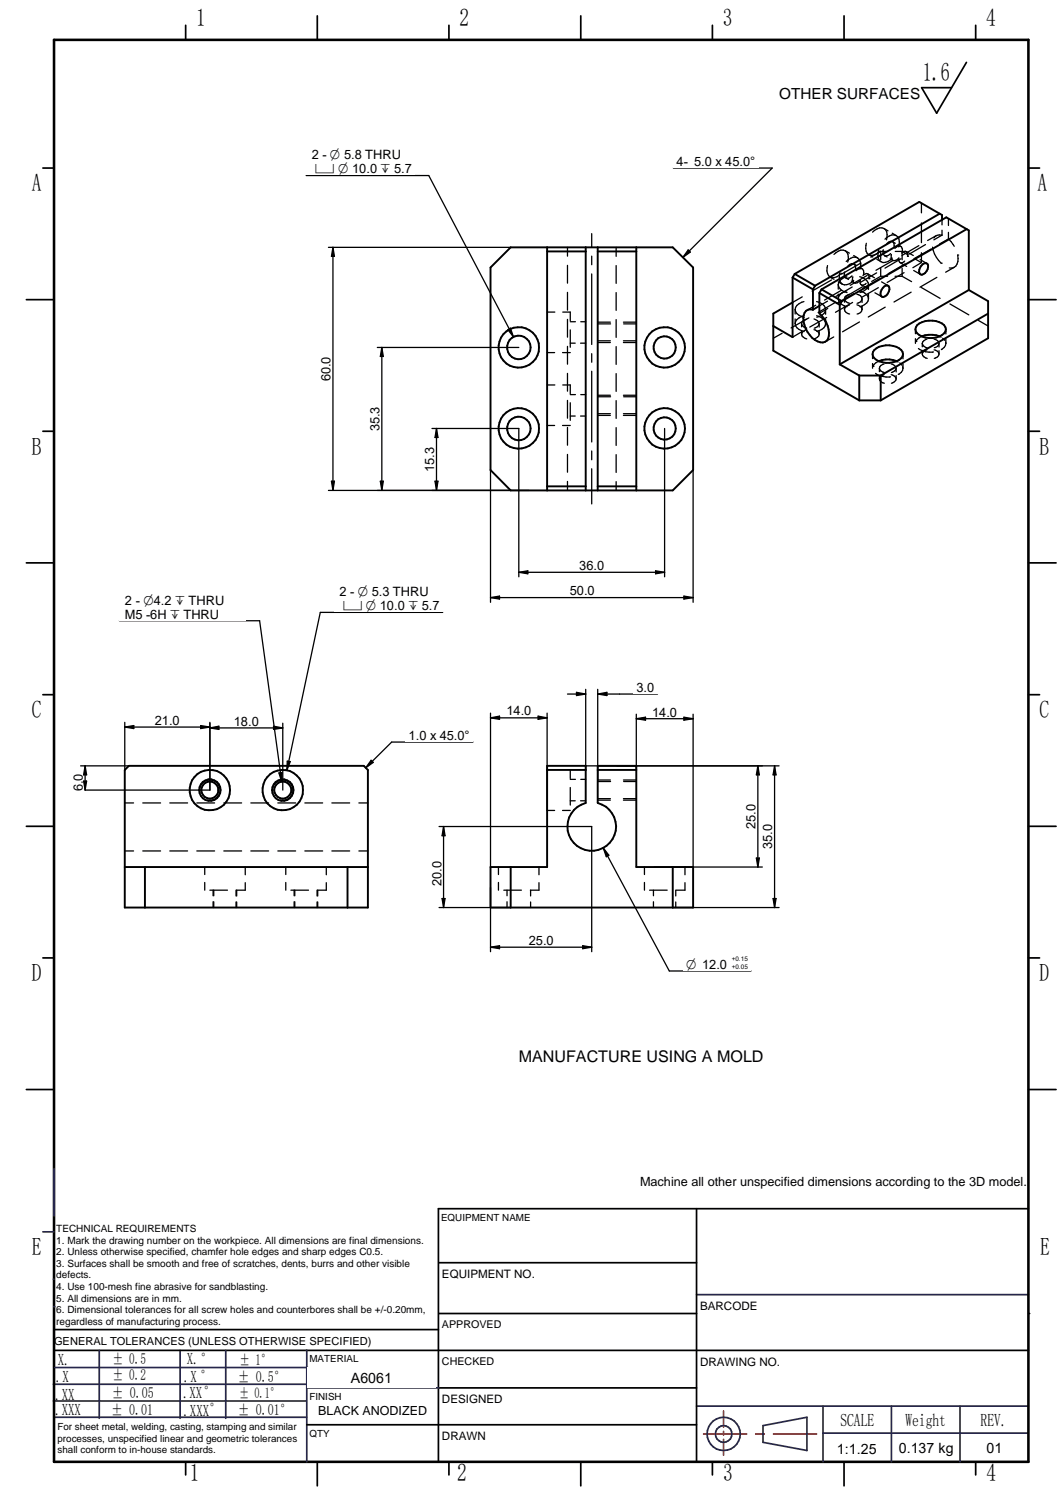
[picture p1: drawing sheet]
<svg xmlns="http://www.w3.org/2000/svg" width="210mm" height="297mm" viewBox="0 0 210 297" stroke-linecap="round" stroke-linejoin="round" font-family="sans-serif">
<g fill="none" stroke="#26264c" stroke-width=".34">
<path d="M8.5 243.3h2.2M10.5 252.6h.2M137.5 255.7h65.6M10.5 276.7h50M10.5 273.4h50M10.8 279.9h49.8M10.8 270.1h50M35.6 266.7v13.4M60.6 266.7v22M60.7 274.1h26M137.5 277.7h65.6M162.5 277.7v11"/>
<path d="M176 277.7v11M189.6 277.7v11M150.7 281.6l8.6-1.7v6.6l-8.6-1.6zM162.5 283h40.5"/>
</g>
<g fill="none" stroke="#000" stroke-width=".34">
<path d="M36.7 5v2.9M88.6 5v2.9M140.7 5v2.9M192.7 5v2.9M8.5 33.2h2.2M203.1 33.2h2.2M5.2 59.2h5.5M203.1 59.2h5.4M8.5 85.2h2.2M203.1 85.2h2.2M5.2 111.2h5.5M203.1 111.2h5.4"/>
<path d="M8.5 137.2h2.2M203.1 137.2h2.2M5.2 163.2h5.5M203.1 163.2h5.4M8.5 189.2h2.2M203.1 189.2h2.2M5.2 215.2h5.5M203.1 215.2h5.4M86.6 238.7v50M10.7 266.7h192.4M10.7 262.6h75.9M86.7 274.1h50.8"/>
<path d="M36.7 288.7v2.6M62.7 288.7v4.8M88.6 288.7v2.6M114.7 288.7v4.8M140.7 288.7v2.6M166.7 288.7v4.8M192.7 288.7v2.6"/>
</g>
<path d="M10.7 7.9h192.4v280.8h-192.4z" fill="none" stroke="#000" stroke-width=".51"/>
<path d="M142.9 278.7v3.2M138.9 283.2h8.5M142.9 282.7v.7M142.9 284.3v3.1M149.2 283.2h1.7M152.7 283.2h8.5" fill="none" stroke="#f00" stroke-width=".34"/>
<circle cx="10.6" cy="258.1" r=".17" fill="#26264c"/>
<g fill="none" stroke="#26264c" stroke-width=".34">
<path d="M10.7 230.8v9.4M19.6 266.7v13.4M44.6 266.7v13.4M60.5 266.7h.1"/>
<circle cx="142.9" cy="283.2" r="3.3"/>
<circle cx="142.9" cy="283.2" r="1.63"/>
</g>
<path d="M190.8 12.3l-5.8 10.1-3-5.1h5.9M86.6 238.7h116.5M86.7 259.4h50.8M86.7 249.4h50.8M86.6 281.4h50.9" fill="none" stroke="#000" stroke-width=".34"/>
<circle cx="203.1" cy="259.4" r=".17" fill="#000"/>
<g fill="#fff">
<path d="M137.9 271.4h64.4v6.1h-64.4z"/>
<path d="M189.9 283.9h13v4h-13z"/>
<path d="M86.9 254.9h50.2v4h-50.2z"/>
<path d="M60.7 270h25.3v4h-25.3z"/>
<path d="M87 244.3h50v4h-50z"/>
<path d="M60.8 277.1h25.2v4h-25.2z"/>
<path d="M176.4 284.1h13v4h-13z"/>
<path d="M162.7 284.1h13v4h-13z"/>
<path d="M137.9 260.4h64.5v6h-64.5z"/>
</g>
<path d="M62.7 3.1v4.8M114.7 3.1v4.8M166.7 3.1v4.8M137.5 238.7v50M60.6 281.4h26" fill="none" stroke="#000" stroke-width=".34"/>
<path d="M101.6 283.2h25.3v4h-25.3z" fill="#fff"/>
<g fill="none" stroke="#000" stroke-width=".38">
<path d="M96.9 52.8l3.9-3.9h32l4.1 3.9v40l-4.1 4.1h-32l-3.9-4.1zM108 48.9v47.2M108 49.7h7.7M115.7 48.9v48M118 48.9v47.2M118 49.7h7.6M125.6 48.9v48M156.5 59.7l-3.8 2.2v7.4l17 9.8M156.5 54.8l4 2.3M156.5 54.8v11.8l-3.8-2.2M156.9 54.1l4.1 2.3M156.9 54.1l-.4 .7"/>
<path d="M160.5 57.1v4.1M161 56.4l-.5 .7M161.8 57.9l4 2.3M161.8 57.9v4a5 5 0 0 1 1.7 4.9 1.4 1.4 0 0 1-2 .6 5.2 5.2 0 0 1-2.8-5.2 1.33 1.33 0 0 1 1.8-1M162.2 57.1l4 2.4M162.2 57.1l-.4 .8M166.2 59.5l-.4 .7M174.6 56.6l.7-.2a1.22 1.22 0 0 1-.3 1.9l-.6 .4-.3-.1a1.46 1.46 0 0 1 .5-2zM181.9 52.5a.81 .81 0 0 1 1.2-.4 1.62 1.62 0 0 1-1.1 2.2l-.3-.1a1.19 1.19 0 0 1 .2-1.7zM185.5 42.2l-4-2.3-24.6 14.2M185.5 42.2l.5 .3v.9M185.5 42.2l-24.5 14.2"/>
<path d="M190.9 45.3l-4-2.4-24.7 14.2M190.9 45.3l-24.7 14.2M190.9 45.3l.4 .2v11.8M191.3 57.3l3.8 2.2v7.3l-21.2 12.3M191.3 57.3l-25.5 14.7M161.8 60.4l-1.3 .8M165.8 72l3.9 2.2M165.8 60.2v11.8M169.7 74.2v4.9M169.7 79.1h4.2M169.7 74.2h4.2M172.6 69.1a4 4 0 0 1 5.6 .4 1.76 1.76 0 0 1-1.8 2 3.9 3.9 0 0 1-4-1.1v-.9z"/>
<path d="M173.9 74.2v4.9M177.1 71.3a4.6 4.6 0 0 0-3.6 0M181.1 64.2a4.4 4.4 0 0 1 5.3 0 1.19 1.19 0 0 1-.4 2 4.3 4.3 0 0 1-4.9-.4 1.12 1.12 0 0 1 0-1.6zM185.5 66.4a5.3 5.3 0 0 0-3.5 0M195.1 61.9l-21.2 12.3M108 96.1v.8M108 96.1h7.7M118 96.1v.8M118 96.1h7.6M25.4 151.3h46.4l.8 .8v27.1h-48v-27.1zM108 151.3h7.7v7.3a4.8 4.8 0 0 0-2.8 7.4 4.8 4.8 0 0 0 7.9 0 4.8 4.8 0 0 0-2.8-7.4v-7.3h7.6v19.9h11.3v8h-40v-8h11.1zM108 152.1h7.7"/>
<path d="M118 152.1h7.6M24.6 171.2h48M28.6 171.2v8M68.6 171.2v8M100.8 171.2v8M132.8 171.2v8"/>
<circle cx="102.4" cy="68.6" r="4"/>
<circle cx="102.4" cy="68.6" r="2.32"/>
<circle cx="131.2" cy="68.6" r="2.21"/>
<circle cx="131.3" cy="68.6" r="4"/>
<circle cx="102.4" cy="84.6" r="4"/>
<circle cx="102.4" cy="84.6" r="2.33"/>
<circle cx="131.2" cy="84.6" r="4"/>
<circle cx="131.3" cy="84.6" r="2.2"/>
<circle cx="41.4" cy="156" r="1.68"/>
<circle cx="41.4" cy="156" r="4"/>
<circle cx="41.4" cy="156" r="2.13"/>
<circle cx="55.8" cy="156" r="4"/>
<circle cx="55.8" cy="156" r="2.13"/>
<circle cx="55.8" cy="156" r="1.68"/>
</g>
<g fill="none" stroke="#000" stroke-width=".25">
<path d="M64.9 48.9h35.9M112.1 48.9v1.7M112.1 52.4v3.5M112.1 57.7v3.6M121.7 48.9v1.7M121.7 52.5v3.5M121.7 57.8v3.5M158.4 58.6l-1.9 1.1M158.8 59.6a2.16 2.16 0 0 0-1.8 1.5M161.2 59.6a2.14 2.14 0 0 1 1.8 1.5M163.4 52.5a2.08 2.08 0 0 0 .5 2.2M163.4 59.5l-1.6 .9"/>
<path d="M163.9 54.7l.8 .5M164.2 55.3l-3.8 2.2M165 59.7l-3.5 2M165.5 59a1.88 1.88 0 0 0 1.8 1.6M165.5 56.2a1.88 1.88 0 0 0 1.8 1.6M165.5 55.7l.8 .4M165.5 56.2v.9M165.5 58.1v.9M165.9 53.8a2.16 2.16 0 0 0 .4 2.3M166.2 54a2.13 2.13 0 0 1-2.3 .7M166.2 57.3l-3.4 2M166.8 59a1.13 1.13 0 0 0 1 .9"/>
<path d="M166.8 59v.7M166.8 53.7a.99 .99 0 0 0 .2 1.2M166.8 58.7v.3M166.9 49.5a1.84 1.84 0 0 1 .5 2.3M166.9 49.5a1.83 1.83 0 0 0-2.2 .7M166.9 49.5l.8 .5M167 54.9l.6 .3M167.2 57.4a2.05 2.05 0 0 0-1.7 1.6M167.2 54.7a2.05 2.05 0 0 0-1.7 1.5M167.4 52.5a.82 .82 0 0 1 .8-.4 .82 .82 0 0 1 .7 .4v.8M167.7 58.1l-.6 .3-.3 .3M168.1 55.5l.6 .3"/>
<path d="M168.2 54.5a1.03 1.03 0 0 1-1.2 .4M168.3 56.7l-3.2 1.8M168.4 59.7l-3.4 2M168.4 54.7a.99 .99 0 0 0 .3 1.1M168.6 58l-3.4 1.9M168.6 55.4a2.06 2.06 0 0 1-2.3 .7M168.6 50.5l.7 .4M168.6 52.2l.6 .3M169 53.5a.89 .89 0 0 1 1.3-.3l.2 .3v.8M169.2 58.1a1.03 1.03 0 0 1 1 .9M169.3 50.9a1.83 1.83 0 0 0-2.2 .7M169.3 50.9a1.84 1.84 0 0 1 .5 2.3"/>
<path d="M169.8 57.4a2.16 2.16 0 0 1 1.7 1.6M169.8 54.7a2.16 2.16 0 0 1 1.7 1.5M169.8 52.8l.4 .3M169.8 55.4a1.03 1.03 0 0 1-1.1 .4M169.9 55.4a.71 .71 0 0 0 .3 .9l.8-.3M170 51.9l-3.8 2.2M170.1 56.3l1.3 .7M170.2 59a1.03 1.03 0 0 1-1 .9M170.2 59v.7M170.3 56.6l-3.5 2.1M171.1 48a2.11 2.11 0 0 0 .4 2.3M171.2 54.4l-3.3 1.9"/>
<path d="M171.4 54.1l.2 .5v.4M171.4 54.1l-.3-.1-.7 .4M171.4 54.1l1.3 .8M171.5 59a1.77 1.77 0 0 1-1.3 1.5M171.5 56.2a1.88 1.88 0 0 1-1.7 1.6M171.5 56.2v.9M171.5 58.1v.9M171.5 50.3l.8 .5M171.6 55h.1M172.8 57.8l1.3 .8M173.1 53.9l-3.2 1.9M173.1 51.2l.9 .5"/>
<path d="M173.4 56.8l-3.3 2M173.5 49.4a2.03 2.03 0 0 0 .5 2.3M173.7 55.1l-3.4 1.9M173.8 49.6a1.96 1.96 0 0 1-2.3 .7M173.9 49.7h1.4M173.9 49.7v1.6M173.9 53v1.6M173.9 54.6l-1.8 1M173.9 49.7l-1.9 1.1M173.9 54.6h1.4M174.1 55.7l1.3 .7M174.4 49.3a1.19 1.19 0 0 0 .3 1.2"/>
<path d="M174.5 45.1a1.77 1.77 0 0 1 .5 2.3M174.5 45.1l.8 .5M174.5 45.1a1.84 1.84 0 0 0-2.2 .7M174.7 50.5l.5 .3M175.1 48.1a.79 .79 0 0 1 .7-.4 .79 .79 0 0 1 .7 .4v.8M175.8 51.1l.5 .3M175.9 50.1a1.15 1.15 0 0 1-1.2 .4M176 50.2a1.19 1.19 0 0 0 .3 1.2M176.2 51a1.93 1.93 0 0 1-2.2 .7M176.2 46.1l.8 .4M176.3 47.8l.5 .2M176.4 51.4l-3.4 2"/>
<path d="M176.7 49.1a.79 .79 0 0 1 .7-.5 .79 .79 0 0 1 .7 .5v.7M176.7 54.6h1.4M176.8 49.7h1.3M177 46.5a1.77 1.77 0 0 1 .5 2.3M177 46.5a1.78 1.78 0 0 0-2.2 .7M177.4 48.4l.5 .3M177.5 51a1.15 1.15 0 0 1-1.2 .4M177.5 50.9a.68 .68 0 0 0 .6 1l.5-.3M177.7 51.9l1.3 .7M177.9 51.1l-3.1 1.9M178.1 49.7v1.6M178.1 53v1.6"/>
<path d="M178.1 54.6l1.9 1M178.1 49.7l1.3 .7M178.5 53.8l-3.3 2M178.7 52.1l-3.3 2M179 49.7l-.3-.1-.6 .4M179 49.7l.2 .5v.4M179 49.7l1.3 .8M179.2 50.6h.1M179.9 57.7l-3.4 1.9M180.4 53.4l1.3 .8M180.7 51.1l1.2 .8M181.4 48.5l-3.3 2"/>
<path d="M181.7 51.3l1.3 .7M181.9 56.8l3.7 2.1M181.9 51.9l-1.6 1M181.9 40.1v1.9M181.9 44v3.9M181.9 49.9v2M182.8 48.3l-3.2 1.9M183.9 49.2l-3.4 1.9M184.1 48.8a5.2 5.2 0 0 0 1.7 3.2M184.8 46.6l-1.6 .9M185 54.8l-3.3 1.9M185.8 52h.1"/>
<path d="M186 46.4a1.44 1.44 0 0 0-1.6 .6M186 46.4l-1.6 1M186 43.4v1M186 45.5v.9M187.3 47.2l1.1 1.4M187.3 43.2v1.3M187.3 45.9v1.3M187.3 47.2l-1.8 1M188.4 52.8l-1.7 1M189.1 50.4a1.89 1.89 0 0 1-1.2 2.6l-.4-.1M189.1 50.4h.1M108 69.6h1.5"/>
<path d="M108 61.6h1.6M108 76h1.6M111.1 69.6h1.5M111.1 61.6h1.5v1.7M111.1 76h1.5v1.8M112.1 63.1v3.5M112.1 68.4v3.5M112.1 73.7v3.6M112.1 79.1v3.5M112.6 65.2v3.4M112.6 79.5v3.5M112.6 67.8h1"/>
<path d="M112.6 63.5h1M112.6 77.9h1M114.6 67.8h1.1M114.7 63.5h1M114.7 77.9h1M118 67.3h2.5M118 63.6h2.5M118 67.6h2.5M118 78.1h2.5M118 64h2.6M118 78.4h2.6M121.7 63.1v3.5"/>
<path d="M121.7 68.5v3.5M121.7 73.8v3.5M121.7 79.1v3.5M123.1 67.3h2.5M123.1 63.6h2.5M123.1 67.6h2.5M123.1 78.1h2.5M123.1 64h2.5M123.1 78.4h2.5M154.4 65.8l-1.7 1M157 63.9a1.87 1.87 0 0 0 1.8 1.6M157 61.1a1.87 1.87 0 0 0 1.8 1.6"/>
<path d="M157 61.1v.9M157 63v.9M158.2 65.6l-1.7 1M158.3 66a1.24 1.24 0 0 0 1 .9M158.3 63.9a1.13 1.13 0 0 0 1 .9M158.3 63.9v.7M158.3 65.3v.7M158.7 62.4a2.16 2.16 0 0 0-1.7 1.5M159.3 65.1a1.31 1.31 0 0 0-1 .9M159.3 63a1.14 1.14 0 0 0-1 .9M159.7 62.8l-3.5 2M160.7 65.1a1.28 1.28 0 0 1 1.1 .9"/>
<path d="M160.7 63a1.24 1.24 0 0 1 1.1 .9M161.1 60.3l-1.7 1M161.2 62.4a2.14 2.14 0 0 1 1.8 1.5M161.8 66a1.26 1.26 0 0 1-1 .9M161.8 63.9a1.14 1.14 0 0 1-1 .9M161.8 63.9v.7M161.8 65.4v.6M163 63.9a1.8 1.8 0 0 1-1.7 1.5M163 61.1a1.8 1.8 0 0 1-1.7 1.6M163 61.1v1M163 63v.9M163.2 62.7l-3.3 1.9"/>
<path d="M163.4 60.9l-1.6 1M164.6 66.5l-1.6 1M166.8 61.1a1.13 1.13 0 0 0 1 .9M166.8 60.4v.7M167.7 60.2a1.14 1.14 0 0 0-.9 .9M169.2 60.2a1.11 1.11 0 0 1 1 .9M169.7 63.6l-3.3 1.9M170.2 61.1a1.03 1.03 0 0 1-1 .9M170.2 60.5l-.4 .1M170.2 60.5v.6M172.3 69.9v.9M172.3 71.8v.9"/>
<path d="M172.4 72.3h.1M172.9 73.7a4.5 4.5 0 0 0 3 .7M173.5 71.3l-.9 .7-.2 .3M173.7 72.7a1.05 1.05 0 0 0 .9 .9M173.7 74.8a1.05 1.05 0 0 0 .9 .9M173.7 72.7v.7M173.7 74.1v.7M174.6 74a1.05 1.05 0 0 0-.9 .8M174.6 71.9a1.05 1.05 0 0 0-.9 .8M174.8 60.7l-3.3 1.9M176 74a1.17 1.17 0 0 1 1 .8M176 71.9a1.17 1.17 0 0 1 1 .8"/>
<path d="M177 74.8a1.19 1.19 0 0 1-1 .9M177 72.7a1.19 1.19 0 0 1-1 .9M177 72.7v.7M177 74.2v.6M177.1 71.3l.2 .2M177.7 71.7l.4 .4M178.2 72.4l.1 .3M178.3 72.7a1.47 1.47 0 0 1-.9 1.3M178.3 69.9v1M178.3 71.8v.9M180.8 65v.9M180.8 66.9v.9"/>
<path d="M180.8 67.4h.1M181.4 68.8a3.9 3.9 0 0 0 2.9 .7M182 66.4l-.5 .3-.7 .7M182.1 69.9a1.17 1.17 0 0 0 1 .9M182.1 67.8a1.14 1.14 0 0 0 1 .9M182.1 67.8v.7M182.1 69.2v.7M183 69.1a1.19 1.19 0 0 0-.9 .8M183 67a1.19 1.19 0 0 0-.9 .8M184.4 69.1a1.05 1.05 0 0 1 1 .8M184.4 67a1.05 1.05 0 0 1 1 .8M185.4 69.9a1.05 1.05 0 0 1-.9 .9"/>
<path d="M185.4 67.8a.95 .95 0 0 1-.9 .9M185.4 67.8v.7M185.4 69.3v.6M185.5 66.4l.3 .2M186.1 66.8l.5 .4M186.7 67.6l.1 .2M186.8 67.8a1.53 1.53 0 0 1-.9 1.2M186.8 65v1M186.8 66.9v.9M187.6 60l3.7 2.2M193.2 63.3l1.9 1.1M64.9 96.9h39.5"/>
<path d="M108 84h1.5M111.1 84h1.5M112.1 84.4v3.5M112.1 89.7v3.6M112.1 95.1v1.8M112.6 82.2h1M114.6 82.2h1.1M118 81.7h2.5M118 82h2.5M121.7 84.5v3.5M121.7 89.8v3.5M121.7 95.1v1.8"/>
<path d="M123.1 81.7h2.5M123.1 82h2.5M24.6 158.6h1.8M28.2 158.6h3.5M33.5 158.6h3.5M38.9 158.6h3.5M44.2 158.6h3.5M49.5 158.6h3.5M54.9 158.6h3.5M60.2 158.6h3.5M65.5 158.6h3.5M70.9 158.6h1.7"/>
<path d="M112.6 152.1v1.7M112.6 155.5v3.5M112.6 158.2h1M112.6 153.9h1M114.6 158.2h1.1M114.7 153.9h1M118 154.1h2.5M118 158h2.5M118 157.7h2.5M118 154.3h2.6M123.1 154.1h2.5M123.1 158h2.5"/>
<path d="M123.1 157.7h2.5M123.1 154.3h2.5M24.6 168.1h1.8M28.2 168.1h3.5M33.5 168.1h3.5M38.9 168.1h3.5M40.4 171.2v1.5M40.4 174.3v1.5M41.4 175.8h3.5M42.1 175.8v1.1M42.1 178.1v1.1M42.2 175.8v1.1"/>
<path d="M42.2 178.1v1.1M44.2 168.1h3.5M46.6 175.8v1.2M46.6 178.1v1.1M46.7 175.8v1.2M46.7 178.1v1.1M48.4 174.3v1.5h-1.7M48.4 171.2v1.6M49.5 168.1h3.5M54.9 168.1h3.5M56.4 171.2v1.5M56.4 174.3v1.5"/>
<path d="M57.4 175.8h3.5M58.1 175.8v1.1M58.1 178.1v1.1M58.2 175.8v1.1M58.2 178.1v1.1M60.2 168.1h3.5M62.6 175.8v1.2M62.6 178.1v1.1M62.7 175.8v1.2M62.7 178.1v1.1M64.4 174.3v1.5h-1.7M64.4 171.2v1.6"/>
<path d="M65.5 168.1h3.5M70.9 168.1h1.7M98.4 171.2v1.5M98.4 174.3v1.5M99.5 175.8h3.5M100.1 175.8v1.1M100.1 178.1v1.1M104.8 178.1v1.1M106.4 174.3v1.5h-1.7l.1 1.2M106.4 171.2v1.6M108 160.1h1.5M111.1 160.1h1.5"/>
<path d="M127.3 171.2v1.5M127.3 174.3v1.5M128.3 175.8h3.4M129 175.8v1.1M129 178.1v1.1M133.4 175.8v1.2M133.4 178.1v1.1M135.3 174.3v1.5h-1.8M135.3 171.2v1.6"/>
</g>
<path d="M39.5 156.5a2 2 0 0 1 1.8-2.4 2 2 0 0 1 2.1 2.1 2 2 0 0 1-2.5 1.8M53.9 156.5a2 2 0 0 1 1.8-2.4 2 2 0 0 1 2.1 2.1 2 2 0 0 1-2.5 1.8" fill="none" stroke="#000" stroke-width=".21"/>
<path d="M63.2 69.8h2.4v6.1h-2.4z" fill="#fff"/>
<path d="M65.7 48.9v48M65.7 48.9l.3 1.7h-.6zM65.4 95h.6l-.3 1.9zM86.7 163.2h30.1M86.7 179.2h14.1" fill="none" stroke="#000" stroke-width=".25"/>
<path d="M65.7 48.9l.3 1.7h-.6zM65.4 95h.6l-.3 1.9z" fill="#000"/>
<path d="M85 169.4h2.5v6.2h-2.5z" fill="#fff"/>
<path d="M87.3 177.5h.6l-.3 1.7zM87.6 163.2v16M87.6 163.2l.3 1.9h-.6zM96.9 175.3v12.7M116.8 163.2v24.8" fill="none" stroke="#000" stroke-width=".25"/>
<path d="M87.6 163.2l.3 1.9h-.6zM87.3 177.5h.6l-.3 1.7z" fill="#000"/>
<path d="M103.8 184.5h6.1v2.4h-6.1z" fill="#fff"/>
<path d="M96.9 92.8v26.2M136.9 92.8v26.2M96.9 187.1l1.7-.3v.6zM96.9 187.1h19.9M115.1 186.8l1.7 .3-1.7 .3z" fill="none" stroke="#000" stroke-width=".25"/>
<path d="M96.9 187.1l1.7-.3v.6zM115.1 186.8l1.7 .3-1.7 .3z" fill="#000"/>
<path d="M111.9 115.5h6.2v2.4h-6.2z" fill="#fff"/>
<path d="M96.9 118h40M96.9 118l1.7-.3v.6zM135 117.7l1.9 .3-1.9 .3zM96.9 140.8v30.4M108 140.8v19.3" fill="none" stroke="#000" stroke-width=".25"/>
<path d="M96.9 118l1.7-.3v.6zM135 117.7l1.9 .3-1.9 .3z" fill="#000"/>
<path d="M99.4 139.2h6.1v2.4h-6.1z" fill="#fff"/>
<path d="M115.7 136.1v16M118 136.1v18M122.3 137.1h7.5M96.9 141.8h11.1M96.9 141.8l1.7-.4v.7zM106.3 141.4l1.7 .4-1.7 .3z" fill="none" stroke="#000" stroke-width=".25"/>
<path d="M96.9 141.8l1.7-.4v.7zM106.3 141.4l1.7 .4-1.7 .3z" fill="#000"/>
<path d="M125.1 134.5h4.7v2.4h-4.7z" fill="#fff"/>
<path d="M112.1 137.1h3.6M113.8 136.7l1.9 .4-1.9 .3zM118 137.1l1.8-.4v.7zM118 137.1h4.3M115.7 151.3h34.8M129.2 171.2h21.3" fill="none" stroke="#000" stroke-width=".25"/>
<path d="M113.8 136.7l1.9 .4-1.9 .3zM118 137.1l1.8-.4v.7z" fill="#000"/>
<path d="M147.1 158.2h2.4v6.1h-2.4z" fill="#fff"/>
<path d="M121.8 151.3h32M149.6 151.3l.3 1.7h-.5zM149.6 151.3v19.9M132.8 179.2h21M149.4 169.5h.5l-.3 1.7z" fill="none" stroke="#000" stroke-width=".25"/>
<path d="M149.6 151.3l.3 1.7h-.5zM149.4 169.5h.5l-.3 1.7z" fill="#000"/>
<path d="M150.4 162.1h2.4v6.3h-2.4z" fill="#fff"/>
<path d="M125.6 141.1v11M136.9 141.1v30.1M153 151.3l.2 1.7h-.5zM153 151.3v27.9M152.7 177.5h.5l-.2 1.7z" fill="none" stroke="#000" stroke-width=".25"/>
<path d="M153 151.3l.2 1.7h-.5zM152.7 177.5h.5l-.2 1.7z" fill="#000"/>
<path d="M128.1 139.4h6.2v2.4h-6.2z" fill="#fff"/>
<path d="M41.4 142.8v13.2M55.8 142.8v13.2M125.6 141.9l1.9-.3v.6zM125.6 141.9h11.3M135 141.6l1.9 .3-1.9 .3z" fill="none" stroke="#000" stroke-width=".25"/>
<path d="M125.6 141.9l1.9-.3v.6zM135 141.6l1.9 .3-1.9 .3z" fill="#000"/>
<path d="M45.6 141.2h6.1v2.4h-6.1z" fill="#fff"/>
<path d="M24.6 142.7v9.4M41.4 143.8l1.8-.4v.7zM41.4 143.8h14.4M41.4 142.7v13.3M54 143.4l1.8 .4-1.8 .3z" fill="none" stroke="#000" stroke-width=".25"/>
<path d="M41.4 143.8l1.8-.4v.7zM54 143.4l1.8 .4-1.8 .3z" fill="#000"/>
<path d="M29.9 141h6.2v2.4h-6.2z" fill="#fff"/>
<path d="M15.9 151.3h9.5M15.9 156h25.5M24.6 143.6l1.8-.3v.6zM24.6 143.6h16.8M39.6 143.3l1.8 .3-1.8 .3z" fill="none" stroke="#000" stroke-width=".25"/>
<path d="M24.6 143.6l1.8-.3v.6zM39.6 143.3l1.8 .3-1.8 .3z" fill="#000"/>
<path d="M14.2 152.1h2.5v4.8h-2.5z" fill="#fff"/>
<path d="M133 33.2h19.5M16.5 154.3h.6l-.3 1.7zM16.8 151.3l.3 1.7h-.6zM16.8 151.3v4.7" fill="none" stroke="#000" stroke-width=".25"/>
<path d="M16.5 154.3h.6l-.3 1.7zM16.8 151.3l.3 1.7h-.6z" fill="#000"/>
<path d="M133 30.6h16.8v2.5h-16.8z" fill="#fff"/>
<path d="M152.5 33.2l-17.7 17.6M116.8 46.1v2.7M116.8 50.6v1.7M116.8 54.1v13.9M135.9 49.4l.4 .4-1.5 1zM116.8 69.8v1.7M116.8 73.3v14M116.8 89.1v1.7M116.8 92.6v6.9M132.2 191.8h16.1" fill="none" stroke="#000" stroke-width=".25"/>
<path d="M135.9 49.4l.4 .4-1.5 1z" fill="#000"/>
<path d="M134.9 188.7h13.4v2.9h-13.4z" fill="#fff"/>
<path d="M119.1 167.5l1.1 1.4-.5 .3zM119.1 167.5l13.1 24.3" fill="none" stroke="#000" stroke-width=".25"/>
<path d="M119.1 167.5l1.1 1.4-.5 .3z" fill="#000"/>
<path d="M100.6 201.7h33.8v10.8h-33.8z" fill="#fff"/>
<path d="M85.3 84.6h17.1M85.3 96.9h15.5" fill="none" stroke="#000" stroke-width=".25"/>
<path d="M83.6 87.6h2.5v6.2h-2.5z" fill="#fff"/>
<path d="M74.5 68.6h27.9M74.5 96.9h26.3M85.9 95h.6l-.3 1.9zM86.2 84.6l.3 1.8h-.6zM86.2 84.6v12.3" fill="none" stroke="#000" stroke-width=".25"/>
<path d="M86.2 84.6l.3 1.8h-.6zM85.9 95h.6l-.3 1.9z" fill="#000"/>
<path d="M72.8 79.6h2.5v6.2h-2.5z" fill="#fff"/>
<path d="M75.4 68.6v28.3M75.4 68.6l.3 1.8h-.6zM75.1 95h.6l-.3 1.9zM102.4 84.6v29.3M131.2 84.6v29.3" fill="none" stroke="#000" stroke-width=".25"/>
<path d="M75.4 68.6l.3 1.8h-.6zM75.1 95h.6l-.3 1.9z" fill="#000"/>
<path d="M113.7 110.4h6.2v2.5h-6.2z" fill="#fff"/>
<path d="M60.5 34.7h24.2M102.4 113h28.8M102.4 113l1.8-.3v.6zM129.5 112.7l1.7 .3-1.7 .3z" fill="none" stroke="#000" stroke-width=".25"/>
<path d="M102.4 113l1.8-.3v.6zM129.5 112.7l1.7 .3-1.7 .3z" fill="#000"/>
<path d="M60.5 29.4h21.5v5.1h-21.5z" fill="#fff"/>
<path d="M84.7 34.7l16.7 31.8M100.3 65.1l.5-.3 .6 1.7zM63.2 120.9h24.2" fill="none" stroke="#000" stroke-width=".25"/>
<path d="M100.3 65.1l.5-.3 .6 1.7z" fill="#000"/>
<path d="M65.9 115.7h21.5v5.1h-21.5z" fill="#fff"/>
<path d="M23.6 122.6h27.7M63.2 120.9l-6.6 31.2M56.7 150.3l.6 .1-.7 1.7z" fill="none" stroke="#000" stroke-width=".25"/>
<path d="M56.7 150.3l.6 .1-.7 1.7z" fill="#000"/>
<path d="M23.6 117.3h25v5.2h-25z" fill="#fff"/>
<path d="M51.3 122.6l4.3 31.8M55.1 152.7l.6-.1-.1 1.8zM77.3 146.6h16.1" fill="none" stroke="#000" stroke-width=".25"/>
<path d="M55.1 152.7l.6-.1-.1 1.8z" fill="#000"/>
<path d="M80.1 144h13.3v2.4h-13.3z" fill="#fff"/>
<path d="M73.3 150.2l.4 .4-1.5 1zM77.3 146.6l-5.1 5" fill="none" stroke="#000" stroke-width=".25"/>
<path d="M73.3 150.2l.4 .4-1.5 1z" fill="#000"/>
<text font-size="5.1" x="182.2" y="16">1.6</text>
<g font-size="4.9">
<text x="38.7" y="5.2">1</text>
<text x="90.8" y="5.2">2</text>
<text x="142.7" y="5.2">3</text>
<text x="194.7" y="5.2">4</text>
<text x="6.3" y="37.8">A</text>
<text x="204.9" y="37.8">A</text>
<text x="6.3" y="89.8">B</text>
<text x="205.2" y="89.8">B</text>
<text x="6.3" y="141.8">C</text>
<text x="205.2" y="141.8">C</text>
<text x="6.3" y="193.8">D</text>
<text x="205.2" y="193.8">D</text>
<text x="6.3" y="247.9">E</text>
<text x="205.4" y="247.9">E</text>
<text x="37.5" y="292.5">1</text>
<text x="90.3" y="292.5">2</text>
<text x="142.8" y="292.5">3</text>
<text x="194.8" y="292.5">4</text>
</g>
<g font-size="3.6">
<text x="165.9" y="281.6">SCALE</text>
<text x="178.8" y="281.6">Weight</text>
<text x="193.6" y="281.6">REV.</text>
</g>
<g font-size="3.3">
<text x="11.4" y="269.7">X.</text>
<text x="36.9" y="269.4">X.°</text>
<text x="11" y="272.9">.X</text>
<text x="36.3" y="273">.X °</text>
<text x="10.9" y="276.4">.XX</text>
<text x="10.9" y="279.5">.XXX</text>
<text x="36.2" y="276">.XX°</text>
<text x="36.2" y="279.7">.XXX°</text>
</g>
<text font-size="3.2" x="102.4" y="209.8">MANUFACTURE USING A MOLD</text>
<g font-size="3">
<text x="153.9" y="19.6">OTHER SURFACES</text>
<text x="22.2" y="269.3">± 0.5</text>
<text x="47.3" y="269.5">± 1°</text>
<text x="22.2" y="272.5">± 0.2</text>
<text x="47" y="273">± 0.5°</text>
<text x="22" y="279.4">± 0.01</text>
<text x="22.1" y="276.2">± 0.05</text>
<text x="46.9" y="279.4">± 0.01°</text>
</g>
<text font-size="2.9" x="47.2" y="276.2">± 0.1°</text>
<g font-size="2.8">
<text x="62.2" y="34.2">c O 10.0 ` 5.7</text>
<text x="67.7" y="120.5">c O 10.0 ` 5.7</text>
<text x="135.5" y="191.3">O 12.0</text>
<text x="69.3" y="273">A6061</text>
<text x="165.3" y="287.1">1:1.25</text>
<text x="177.5" y="287.1">0.137 kg</text>
<text x="194.8" y="286.9">01</text>
</g>
<g font-size="2.5">
<text x="61.6" y="31.5">2 - O 5.8 THRU</text>
<text x="133.6" y="32.7">4- 5.0 x 45.0°</text>
<text x="65.3" y="75.3" transform="rotate(-90 65.3 75.3)">60.0</text>
<text x="74.9" y="85.2" transform="rotate(-90 74.9 85.2)">35.3</text>
<text x="85.7" y="93.2" transform="rotate(-90 85.7 93.2)">15.3</text>
<text x="114.4" y="112.6">36.0</text>
<text x="24.7" y="119.4">2 - O4.2 ` THRU</text>
<text x="67" y="117.8">2 - O 5.3 THRU</text>
<text x="112.5" y="117.6">50.0</text>
<text x="24.7" y="122.2">M5 -6H ` THRU</text>
<text x="125.7" y="136.6">3.0</text>
<text x="30.6" y="143.1">21.0</text>
<text x="46.2" y="143.3">18.0</text>
<text x="100" y="141.3">14.0</text>
<text x="128.8" y="141.5">14.0</text>
<text x="80.7" y="146.1">1.0 x 45.0°</text>
<text x="16.3" y="156.3" transform="rotate(-90 16.3 156.3)">6.0</text>
<text x="149.2" y="163.7" transform="rotate(-90 149.2 163.7)">25.0</text>
<text x="152.5" y="167.7" transform="rotate(-90 152.5 167.7)">35.0</text>
<text x="87.2" y="175" transform="rotate(-90 87.2 175)">20.0</text>
<text x="104.4" y="186.6">25.0</text>
<text x="126.4" y="234.2">Machine all other unspecified dimensions according to the 3D model.</text>
<text x="62.8" y="279.4">BLACK ANODIZED</text>
</g>
<g font-size="2.3">
<text x="87.3" y="252.4">EQUIPMENT NO.</text>
<text x="138.2" y="258.7">BARCODE</text>
<text x="138.2" y="269.7">DRAWING NO.</text>
<text x="87.3" y="277.1">DESIGNED</text>
<text x="87.3" y="284.4">DRAWN</text>
</g>
<text font-size="2.2" x="10.7" y="265.6">GENERAL TOLERANCES (UNLESS OTHERWISE SPECIFIED)</text>
<g font-size="2.1">
<text x="87.3" y="262.3">APPROVED</text>
<text x="87.3" y="269.5">CHECKED</text>
</g>
<g font-size="2">
<text x="11.1" y="243.3">TECHNICAL REQUIREMENTS</text>
<text x="11.1" y="245.6">1. Mark the drawing number on the workpiece. All dimensions are final dimensions.</text>
<text x="11.1" y="247.9">2. Unless otherwise specified, chamfer hole edges and sharp edges C0.5.</text>
<text x="11.1" y="250.2">3. Surfaces shall be smooth and free of scratches, dents, burrs and other visible</text>
<text x="11.1" y="252.5">defects.</text>
<text x="11.1" y="254.8">4. Use 100-mesh fine abrasive for sandblasting.</text>
<text x="11.1" y="257.1">5. All dimensions are in mm.</text>
<text x="11.1" y="259.4">6. Dimensional tolerances for all screw holes and counterbores shall be +/-0.20mm,</text>
<text x="11.1" y="261.6">regardless of manufacturing process.</text>
</g>
<g font-size="1.9">
<text x="87.1" y="241.1">EQUIPMENT NAME</text>
<text x="61.1" y="269">MATERIAL</text>
<text x="61.1" y="276.4">FINISH</text>
<text x="11.4" y="282.5">For sheet metal, welding, casting, stamping and similar</text>
<text x="11.4" y="284.7">processes, unspecified linear and geometric tolerances</text>
<text x="11.4" y="287">shall conform to in-house standards.</text>
<text x="61.1" y="283.7">QTY</text>
</g>
<g font-size="1.3">
<text x="144.5" y="189.9">+0.15</text>
<text x="144.5" y="191.3">+0.05</text>
</g>
</svg>
